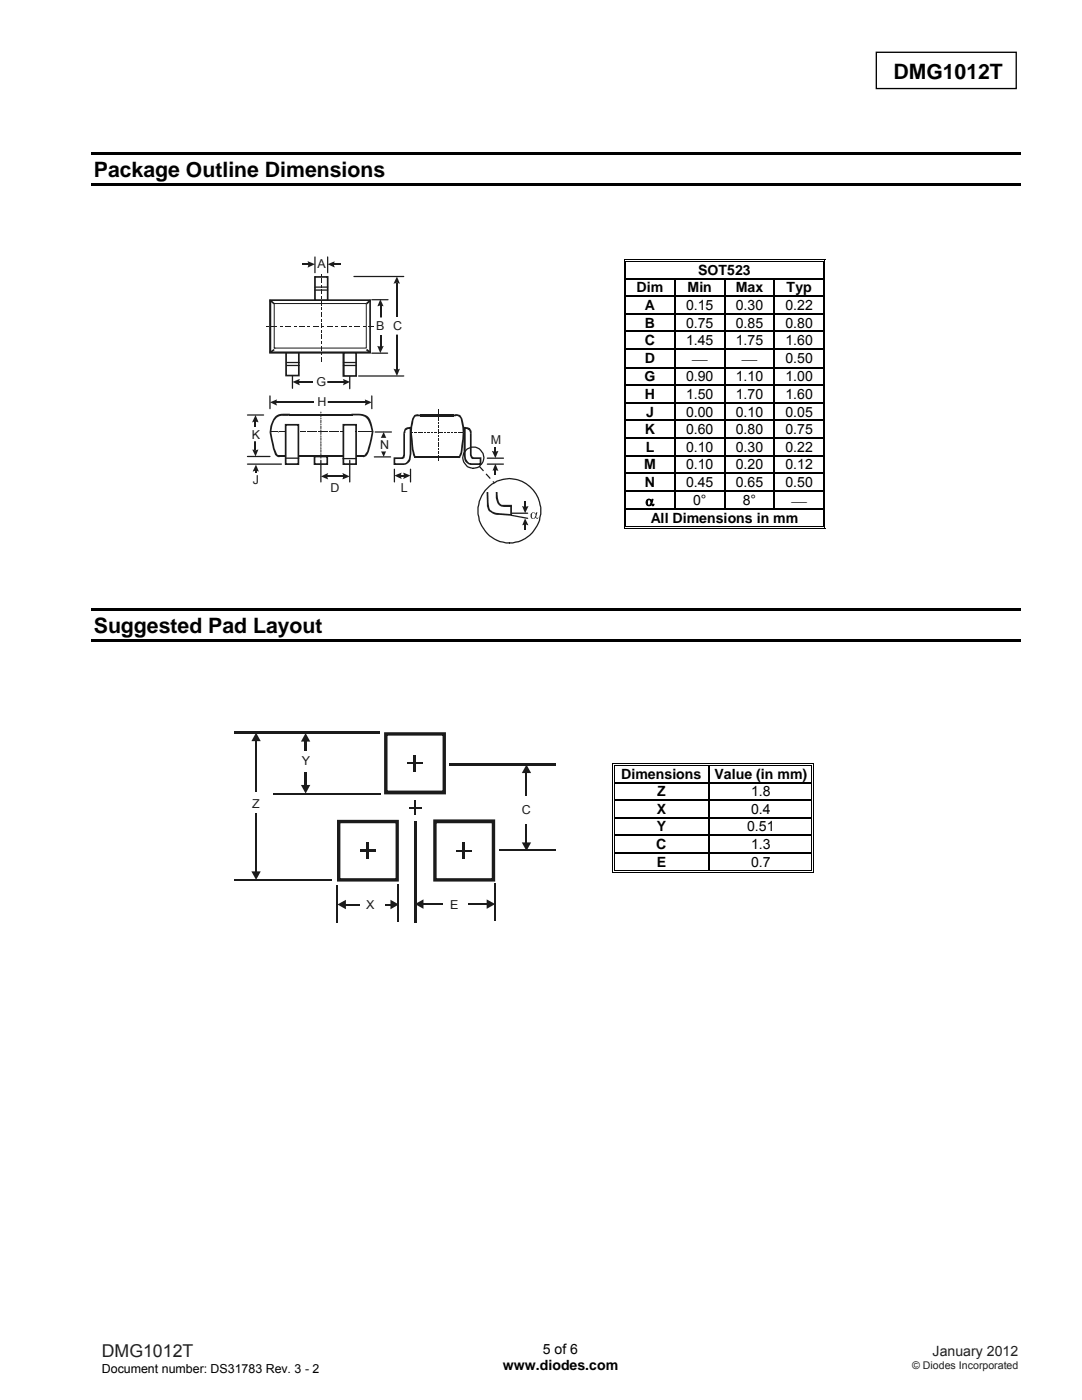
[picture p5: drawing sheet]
<svg xmlns="http://www.w3.org/2000/svg" width="216mm" height="279mm" viewBox="0 0 216 279" stroke-linecap="round" stroke-linejoin="round" font-family="sans-serif">
<path d="M174.9 10.4h27.9v7.3h-27.9z" fill="none" stroke="#000" stroke-width=".26"/>
<g fill="#000">
<path d="M18.2 30.4h185.5v.6h-185.5zM18.2 36.6h185.5v.5h-185.5zM124.5 51.7h.2v.5h-.2zM124.5 51.7h.5v.2h-.5zM124.5 55.5h.2v.3h-.2zM124.5 59h.2v.3h-.2zM124.8 52h.2v.2h-.2zM124.8 55.5h.2v.3h-.2zM124.8 59h.2v.3h-.2zM134.5 55.5h.3v.3h-.3zM134.5 59h.3v.3h-.3zM144.5 55.5h.2v.3h-.2z"/>
<path d="M144.5 59h.2v.3h-.2zM154.4 55.5h.2v.3h-.2zM154.4 59h.2v.3h-.2zM164.2 51.7h.5v.2h-.5zM164.2 52h.1v.2h-.1zM164.2 55.5h.1v.3h-.1zM164.2 59h.1v.3h-.1zM164.5 51.7h.2v.5h-.2zM164.5 55.5h.2v.3h-.2zM164.5 59h.2v.3h-.2zM124.5 62.5h.2v.3h-.2zM124.5 66h.2v.3h-.2z"/>
<path d="M124.5 69.5h.2v.3h-.2zM124.5 73.2h.2v.3h-.2zM124.5 76.8h.2v.2h-.2zM124.8 62.5h.2v.3h-.2zM124.8 66h.2v.3h-.2zM124.8 69.5h.2v.3h-.2zM124.8 73.2h.2v.3h-.2zM124.8 76.8h.2v.2h-.2zM134.5 62.5h.3v.3h-.3zM134.5 66h.3v.3h-.3zM134.5 69.5h.3v.3h-.3zM134.5 73.2h.3v.3h-.3z"/>
<path d="M134.5 76.8h.3v.2h-.3zM144.5 62.5h.2v.3h-.2zM144.5 66h.2v.3h-.2zM144.5 69.5h.2v.3h-.2zM144.5 73.2h.2v.3h-.2zM144.5 76.8h.2v.2h-.2zM154.4 62.5h.2v.3h-.2zM154.4 66h.2v.3h-.2zM154.4 69.5h.2v.3h-.2zM154.4 73.2h.2v.3h-.2zM154.4 76.8h.2v.2h-.2zM164.2 62.5h.1v.3h-.1z"/>
<path d="M164.2 66h.1v.3h-.1zM164.2 69.5h.1v.3h-.1zM164.2 73.2h.1v.3h-.1zM164.2 76.8h.1v.2h-.1zM164.5 62.5h.2v.3h-.2zM164.5 66h.2v.3h-.2zM164.5 69.5h.2v.3h-.2zM164.5 73.2h.2v.3h-.2zM164.5 76.8h.2v.2h-.2zM124.5 80.3h.2v.2h-.2zM124.5 83.8h.2v.2h-.2zM124.5 87.3h.2v.2h-.2z"/>
<path d="M124.5 90.8h.2v.3h-.2zM124.5 94.3h.2v.3h-.2zM124.5 97.8h.2v.3h-.2zM124.8 80.3h.2v.2h-.2zM124.8 83.8h.2v.2h-.2zM124.8 87.3h.2v.2h-.2zM124.8 90.8h.2v.3h-.2zM124.8 94.3h.2v.3h-.2zM124.8 97.8h.2v.3h-.2zM134.5 80.3h.3v.2h-.3zM134.5 83.8h.3v.2h-.3zM134.5 87.3h.3v.2h-.3z"/>
<path d="M134.5 90.8h.3v.3h-.3zM134.5 94.3h.3v.3h-.3zM134.5 97.8h.3v.3h-.3zM144.5 80.3h.2v.2h-.2zM144.5 83.8h.2v.2h-.2zM144.5 87.3h.2v.2h-.2zM144.5 90.8h.2v.3h-.2zM144.5 94.3h.2v.3h-.2zM144.5 97.8h.2v.3h-.2zM154.4 80.3h.2v.2h-.2zM154.4 83.8h.2v.2h-.2zM154.4 87.3h.2v.2h-.2z"/>
<path d="M154.4 90.8h.2v.3h-.2zM154.4 94.3h.2v.3h-.2zM154.4 97.8h.2v.3h-.2zM164.2 80.3h.1v.2h-.1zM164.2 83.8h.1v.2h-.1zM164.2 87.3h.1v.2h-.1zM164.2 90.8h.1v.3h-.1zM164.2 94.3h.1v.3h-.1zM164.2 97.8h.1v.3h-.1zM164.5 80.3h.2v.2h-.2zM164.5 83.8h.2v.2h-.2zM164.5 87.3h.2v.2h-.2z"/>
<path d="M164.5 90.8h.2v.3h-.2zM164.5 94.3h.2v.3h-.2zM164.5 97.8h.2v.3h-.2zM124.5 101.5h.2v.3h-.2zM124.5 105.4h.5v.2h-.5zM124.8 101.5h.2v.3h-.2zM124.8 105.1h.2v.1h-.2zM164.2 101.5h.1v.3h-.1zM164.2 105.4h.5v.2h-.5zM164.2 105.1h.1v.1h-.1zM164.5 101.5h.2v.3h-.2zM164.5 105.1h.2v.5h-.2z"/>
<path d="M18.2 121.5h185.5v.5h-185.5zM18.2 127.6h185.5v.5h-185.5zM122.2 152.3h.2v.5h-.2zM122.2 152.3h.5v.1h-.5zM122.2 156h.2v.3h-.2zM122.2 159.5h.2v.3h-.2zM122.6 152.6h.1v.2h-.1zM122.6 156h.1v.3h-.1zM122.6 159.5h.1v.3h-.1zM141.4 152.8h.2zM141.4 152.3h.5v.1h-.5zM141.4 152.6h.5v.2h-.5z"/>
<path d="M141.4 156h.2v.3h-.2zM141.4 159.5h.2v.3h-.2zM161.9 152.3h.5v.1h-.5zM161.9 152.6h.2v.2h-.2zM161.9 156h.2v.3h-.2zM161.9 159.5h.2v.3h-.2zM162.2 152.3h.2v.5h-.2zM162.2 156h.2v.3h-.2zM162.2 159.5h.2v.3h-.2zM122.2 163h.2v.3h-.2zM122.2 166.6h.2v.2h-.2zM122.2 170.1h.2v.2h-.2z"/>
<path d="M122.2 173.9h.5v.2h-.5zM122.6 163h.1v.3h-.1zM122.6 166.6h.1v.2h-.1zM122.6 170.1h.1v.2h-.1zM122.6 173.6h.1v.2h-.1zM141.4 163h.2v.3h-.2zM141.4 166.6h.2v.2h-.2zM141.4 170.1h.2v.2h-.2zM141.4 173.6h.5v.2h-.5zM161.9 163h.2v.3h-.2zM161.9 166.6h.2v.2h-.2zM161.9 170.1h.2v.2h-.2z"/>
<path d="M161.9 173.9h.5v.2h-.5zM161.9 173.6h.2v.2h-.2zM162.2 163h.2v.3h-.2zM162.2 166.6h.2v.2h-.2zM162.2 170.1h.2v.2h-.2zM162.2 173.6h.2v.5h-.2z"/>
</g>
<g fill="none" stroke="#000" stroke-width=".2">
<path d="M124.6 52.2v3.3M124.6 55.8v3.2M124.6 59.3v3.2M124.9 52.2v3.3M124.9 55.8v3.2M124.9 59.3v3.2M125 51.8h39.2M125 52.1h39.2M164.3 52.2v3.3M164.3 55.8v3.2M164.3 59.3v3.2M164.6 52.2v3.3"/>
<path d="M164.6 55.8v3.2M164.6 59.3v3.2M124.6 62.8v3.2M124.6 66.3v3.2M124.6 69.8v3.4M124.6 73.5v3.3M124.6 77v3.3M124.9 62.8v3.2M124.9 66.3v3.2M124.9 69.8v3.4M124.9 73.5v3.3M124.9 77v3.3"/>
<path d="M164.3 62.8v3.2M164.3 66.3v3.2M164.3 69.8v3.4M164.3 73.5v3.3M164.3 77v3.3M164.6 62.8v3.2M164.6 66.3v3.2M164.6 69.8v3.4M164.6 73.5v3.3M164.6 77v3.3M124.6 80.5v3.3M124.6 84v3.3"/>
<path d="M124.6 87.5v3.3M124.6 91.1v3.2M124.6 94.6v3.2M124.6 98.1v3.4M124.9 80.5v3.3M124.9 84v3.3M124.9 87.5v3.3M124.9 91.1v3.2M124.9 94.6v3.2M124.9 98.1v3.4M164.3 80.5v3.3M164.3 84v3.3"/>
<path d="M164.3 87.5v3.3M164.3 91.1v3.2M164.3 94.6v3.2M164.3 98.1v3.4M164.6 80.5v3.3M164.6 84v3.3M164.6 87.5v3.3M164.6 91.1v3.2M164.6 94.6v3.2M164.6 98.1v3.4M124.6 101.8v3.8M124.9 101.8v3.3"/>
<path d="M125 105.5h39.2M125 105.1h39.2M164.3 101.8v3.3M164.6 101.8v3.3M122.3 152.8v3.2M122.3 156.3v3.2M122.3 159.8v3.2M122.6 152.8v3.2M122.6 156.3v3.2M122.6 159.8v3.2M122.7 152.3h18.7M122.7 152.7h18.7"/>
<path d="M141.9 152.3h20M141.9 152.7h20M162 152.8v3.2M162 156.3v3.2M162 159.8v3.2M162.3 152.8v3.2M162.3 156.3v3.2M162.3 159.8v3.2M122.3 163.3v3.3M122.3 166.8v3.3M122.3 170.3v3.8M122.6 163.3v3.3"/>
<path d="M122.6 166.8v3.3M122.6 170.3v3.3M122.7 174h39.2M122.7 173.7h18.7M141.9 173.7h20M162 163.3v3.3M162 166.8v3.3M162 170.3v3.3M162.3 163.3v3.3M162.3 166.8v3.3M162.3 170.3v3.3"/>
</g>
<g fill="none" stroke="#000" stroke-width=".25">
<path d="M125 55.6h9.5M125 59.1h9.5M134.7 55.8v3.2M134.7 59.3v3.2M134.8 55.6h9.7M134.8 59.1h9.7M144.6 55.8v3.2M144.6 59.3v3.2M144.7 55.6h9.7M144.7 59.1h9.7M154.5 55.8v3.2M154.5 59.3v3.2"/>
<path d="M154.6 55.6h9.6M154.6 59.1h9.6M125 62.6h9.5M125 66.1h9.5M125 69.6h9.5M125 73.4h9.5M125 76.9h9.5M134.7 62.8v3.2M134.7 66.3v3.2M134.7 69.8v3.4M134.7 73.5v3.3M134.7 77v3.3"/>
<path d="M134.8 62.6h9.7M134.8 66.1h9.7M134.8 69.6h9.7M134.8 73.4h9.7M134.8 76.9h9.7M144.6 62.8v3.2M144.6 66.3v3.2M144.6 69.8v3.4M144.6 73.5v3.3M144.6 77v3.3M144.7 62.6h9.7M144.7 66.1h9.7"/>
<path d="M144.7 69.6h9.7M144.7 73.4h9.7M144.7 76.9h9.7M154.5 62.8v3.2M154.5 66.3v3.2M154.5 69.8v3.4M154.5 73.5v3.3M154.5 77v3.3M154.6 62.6h9.6M154.6 66.1h9.6M154.6 69.6h9.6M154.6 73.4h9.6"/>
<path d="M154.6 76.9h9.6M125 80.4h9.5M125 83.9h9.5M125 87.4h9.5M125 90.9h9.5M125 94.4h9.5M125 97.9h9.5M134.7 80.5v3.3M134.7 84v3.3M134.7 87.5v3.3M134.7 91.1v3.2M134.7 94.6v3.2"/>
<path d="M134.7 98.1v3.4M134.8 80.4h9.7M134.8 83.9h9.7M134.8 87.4h9.7M134.8 90.9h9.7M134.8 94.4h9.7M134.8 97.9h9.7M144.6 80.5v3.3M144.6 84v3.3M144.6 87.5v3.3M144.6 91.1v3.2M144.6 94.6v3.2"/>
<path d="M144.6 98.1v3.4M144.7 80.4h9.7M144.7 83.9h9.7M144.7 87.4h9.7M144.7 90.9h9.7M144.7 94.4h9.7M144.7 97.9h9.7M154.5 80.5v3.3M154.5 84v3.3M154.5 87.5v3.3M154.5 91.1v3.2M154.5 94.6v3.2"/>
<path d="M154.5 98.1v3.4M154.6 80.4h9.6M154.6 83.9h9.6M154.6 87.4h9.6M154.6 90.9h9.6M154.6 94.4h9.6M154.6 97.9h9.6M125 101.7h39.2M122.7 156.2h18.7M122.7 159.7h18.7M141.5 152.8v3.2M141.5 156.3v3.2"/>
<path d="M141.5 159.8v3.2M141.6 156.2h20.3M141.6 159.7h20.3M122.7 163.2h18.7M122.7 166.7h18.7M122.7 170.2h18.7M141.5 163.3v3.3M141.5 166.8v3.3M141.5 170.3v3.3M141.6 163.2h20.3M141.6 166.7h20.3M141.6 170.2h20.3"/>
</g>
<path d="M62.8 91.1h2.5v1.5h-2.5z" fill="#fff"/>
<path d="M62.8 92.5h2.5v.3h-2.5zM65.3 92.6h.2v.2h-.2zM65.1 91.1h.4v1.5h-.4zM65.3 90.9h.2v.2h-.2zM62.8 90.9h2.5v.4h-2.5zM62.6 90.9h.2v.2h-.2zM62.6 91.1h.3v1.5h-.3zM62.6 92.6h.2v.2h-.2z" fill="#1f1a17"/>
<path d="M55.6 91.1h17" fill="none" stroke="#1f1a17" stroke-width=".34"/>
<path d="M53.9 79v2.6M74.2 79v2.6" fill="none" stroke="#1f1a17" stroke-width=".25"/>
<path d="M53.9 80.3l1.4-.6-.2 .3v.6l.2 .4z" fill-rule="evenodd" fill="#1f1a17"/>
<path d="M55.1 80.3h17.9" fill="none" stroke="#1f1a17" stroke-width=".25"/>
<path d="M72.7 79.7l1.5 .6-1.5 .7 .2-.4v-.6z" fill-rule="evenodd" fill="#1f1a17"/>
<path d="M97.2 92.6h3.3" fill="none" stroke="#1f1a17" stroke-width=".25"/>
<g fill="#1f1a17">
<path d="M98.7 89.3h.2v.9h-.2z"/>
<path d="M50.9 93.9h.3v.5h-.3z"/>
</g>
<g fill="#1f1a17">
<path d="M98.2 90h1.2l-.6 1.4z" fill-rule="evenodd"/>
<path d="M51.1 92.7l.6 1.4-.4-.1h-.6l-.3 .1z" fill-rule="evenodd"/>
</g>
<path d="M62.8 51.3v3.1M65.4 51.3v3.1M97.2 91.4h3.3" fill="none" stroke="#1f1a17" stroke-width=".25"/>
<g fill="#1f1a17">
<path d="M61.4 52.1l1.4 .6-1.4 .7z" fill-rule="evenodd"/>
<path d="M65.4 52.7l1.4-.6-.1 .4v.6l.1 .3z" fill-rule="evenodd"/>
</g>
<g fill="#1f1a17">
<path d="M60.3 52.6h1.3v.3h-1.3z"/>
<path d="M66.7 52.6h1.2v.3h-1.2z"/>
</g>
<path d="M70.6 55.2h10M74.2 59.8h3.2M71.6 75h9M74.2 70.5h3.1M49.4 91.1h4.5M49.4 92.6h6.8M49.4 82.8h3.2" fill="none" stroke="#1f1a17" stroke-width=".25"/>
<path d="M75.9 59.7l.7 1.5-.4-.2h-.6l-.3 .2z" fill-rule="evenodd" fill="#1f1a17"/>
<path d="M75.9 61v8.2" fill="none" stroke="#1f1a17" stroke-width=".25"/>
<g fill="#1f1a17">
<path d="M75.3 69h1.3l-.7 1.5z" fill-rule="evenodd"/>
<path d="M51 82.8l.6 1.5h-1.3z" fill-rule="evenodd"/>
</g>
<path d="M50.9 84.1v5.7" fill="none" stroke="#1f1a17" stroke-width=".25"/>
<g fill="#1f1a17">
<path d="M50.3 89.7l.4 .1 .9-.1-.6 1.4z" fill-rule="evenodd"/>
<path d="M79.2 55.2l.6 1.4a1.16 1.16 0 0 0-1.3 0z" fill-rule="evenodd"/>
</g>
<path d="M79.2 56.5v17.3" fill="none" stroke="#1f1a17" stroke-width=".25"/>
<g fill="#1f1a17">
<path d="M78.5 73.6a1.23 1.23 0 0 0 1.3 0l-.6 1.4z" fill-rule="evenodd"/>
<path d="M78.7 94.9l1.4-.6-.1 .4 .1 .9z" fill-rule="evenodd"/>
<path d="M80.5 94.3l1.4 .6-1.4 .7z" fill-rule="evenodd"/>
<path d="M64 95.1l1.5-.7-.2 .4 .2 .9z" fill-rule="evenodd"/>
</g>
<path d="M80 94.8h.6v.3h-.6z" fill="#1f1a17"/>
<path d="M65.3 95h3.2" fill="none" stroke="#1f1a17" stroke-width=".25"/>
<path d="M68.3 94.4l1.5 .7-1.5 .6z" fill-rule="evenodd" fill="#1f1a17"/>
<path d="M78.7 93.6v2.6M81.9 93.6v2.6" fill="none" stroke="#1f1a17" stroke-width=".25"/>
<path d="M74.2 63.5h3.1v3.3h-3.1z" fill="#fff"/>
<path d="M74.2 63.5h3.1v3.3h-3.1z" fill="none" stroke="#fff" stroke-width=".2"/>
<path d="M49.4 85.4h3.2v2.6h-3.2z" fill="#fff"/>
<path d="M49.4 85.4h3.2v2.6h-3.2z" fill="none" stroke="#fff" stroke-width=".2"/>
<path d="M77.6 63.4h3.2v3.3h-3.2z" fill="#fff"/>
<path d="M77.6 63.4h3.2v3.3h-3.2z" fill="none" stroke="#fff" stroke-width=".2"/>
<path d="M62.8 79h2.5v2.6h-2.5z" fill="#fff"/>
<path d="M62.8 79h2.5v2.6h-2.5z" fill="none" stroke="#fff" stroke-width=".2"/>
<path d="M57 84.8h2.5v7.8h-2.5z" fill="#fff"/>
<path d="M57 92.5h2.5v.3h-2.5zM59.5 92.6h.2v.2h-.2zM59.4 84.8h.3v7.8h-.3zM59.5 84.6h.2v.2h-.2zM57 84.6h2.5v.3h-2.5zM56.8 84.6h.2v.2h-.2zM56.8 84.8h.4v7.8h-.4zM56.8 92.6h.2v.2h-.2z" fill="#1f1a17"/>
<path d="M68.5 84.8h2.6v7.8h-2.6z" fill="#fff"/>
<path d="M68.5 92.5h2.6v.3h-2.6zM71.1 92.6h.1v.2h-.1zM70.9 84.8h.3v7.8h-.3zM71.1 84.6h.1v.2h-.1zM68.5 84.6h2.6v.3h-2.6zM68.3 84.6h.2v.2h-.2zM68.3 84.8h.4v7.8h-.4zM68.3 92.6h.2v.2h-.2z" fill="#1f1a17"/>
<path d="M81 85.6l.9-.2-.1 5.7a1.46 1.46 0 0 1-1.2 1.5h-1.9v-1.2h1.6l.3-.2v-4.6z" fill-rule="evenodd" fill="#fff"/>
<path d="M80.7 85.6l.5-.3 .6-.1v.4h-.4a.78 .78 0 0 0-.6 1l-.3-.1zM81.8 85.4v.2zM81.8 85.2l.1 .4zM81.8 85.2h.3v.2zM81.7 85.4h.4v5.2h-.4zM81.7 90.6h.4l-.2 1.2-.3-.2zM80.6 92.5l.4-.1 .6-.8 .3 .2a1.82 1.82 0 0 1-1.2 1zM80.6 92.6l.1 .2zM78.7 92.5h1.9v.3h-1.9zM78.5 92.6h.2v.2h-.2zM78.5 91.4h.4v1.2h-.4zM78.5 91.3h.2v.1h-.2zM78.7 91.3h1.4v.3h-1.4zM80.5 90.3h.3a.95 .95 0 0 1-.5 1.3h-.2v-.3a.71 .71 0 0 0 .4-1zM80.5 90.1h.3v.2h-.3zM80.5 89.8h.3v.3h-.3zM80.5 86.6h.3v3.2h-.3zM80.5 86.5l.1 .1z" fill="#1f1a17"/>
<path d="M57.1 91.4h2.5M64 91.9v4.3M68.4 91.5h2.6M69.8 91.9v4.3" fill="none" stroke="#1f1a17" stroke-width=".25"/>
<path d="M92.8 85.4a1.14 1.14 0 0 1 1.1 1.2l.1 3.6a.93 .93 0 0 0 .5 1.2h1.4v1.2h-2a1.61 1.61 0 0 1-1.1-2z" fill-rule="evenodd" fill="#fff"/>
<g fill="#1f1a17">
<path d="M98.7 93.8h.2v.9h-.2z"/>
<path d="M92.8 85.2l.5 .1a1.11 1.11 0 0 1 .8 1.2l-.3 .1v-.3a.78 .78 0 0 0-1-.7zM92.8 85.4v.2zM92.8 85.2l-.1 .4zM92.5 85.2h.3v.2h-.3zM92.5 85.4h.4v5.2h-.4zM92.5 90.6h.4l.1 1-.3 .2zM92.7 91.8l.3-.2 .6 .8 .4 .1-.1 .3a1.82 1.82 0 0 1-1.2-1zM93.9 92.6v.2zM93.9 92.5h2v.3h-2zM95.9 92.6h.2v.2h-.2zM95.7 91.4h.4v1.2h-.4zM95.9 91.3h.2v.1h-.2zM94.5 91.3h1.4v.3h-1.4zM93.8 90.3h.3a.71 .71 0 0 0 .4 1v.3l-.5-.2-.2-.6zM93.8 90.1h.3v.2h-.3zM93.8 89.8h.3v.3h-.3zM93.8 86.6h.3v3.2h-.3zM93.9 86.6l.2-.1z"/>
<path d="M62.8 59.8h2.6v.4h-2.6zM65.4 60h.2v.2h-.2zM65.2 55.3h.4v4.7h-.4zM65.4 55.1h.2v.2h-.2zM62.8 55.1h2.6v.3h-2.6zM62.7 55.1h.1v.2h-.1zM62.7 55.3h.3v4.7h-.3zM62.7 60h.1v.2h-.1z"/>
<path d="M57.1 74.8h2.5v.3h-2.5zM59.6 75h.2v.1h-.2zM59.5 70.3h.3v4.7h-.3zM59.6 70.1h.2v.2h-.2zM57.1 70.1h2.5v.4h-2.5zM56.9 70.1h.2v.2h-.2zM56.9 70.3h.4v4.7h-.4zM56.9 75h.2v.1h-.2z"/>
<path d="M68.5 74.9h2.6v.3h-2.6zM71.1 75h.1v.2h-.1zM70.9 70.3h.3v4.7h-.3zM71.1 70.1h.1v.2h-.1zM68.5 70.1h2.6v.4h-2.6zM68.3 70.1h.2v.2h-.2zM68.3 70.3h.5v4.7h-.5zM68.3 75h.2v.2h-.2z"/>
</g>
<path d="M98.8 92.5l.6 1.5a1.05 1.05 0 0 0-1.1 0z" fill-rule="evenodd" fill="#1f1a17"/>
<path d="M57.8 82.7h12.7" fill="none" stroke="#1f1a17" stroke-width=".34"/>
<g fill="#1f1a17">
<path d="M54.7 90.3l.4-.2 .3 .7 .3 .1v.4a1.17 1.17 0 0 1-1-1zM53.8 86.3l.3-.1 .7 3.3 .3 .6-.4 .2z"/>
<path d="M72.4 90.9l.3-.1 .6-.7 .3 .1a1.33 1.33 0 0 1-1.1 1.1zM74.2 86.1h.3l-.9 4.1-.3-.1z"/>
<path d="M57.1 82.6h.7v.3l-.7 .1zM54.9 83.1a2.57 2.57 0 0 1 2.2-.5v.4a2.24 2.24 0 0 0-2.8 2.2l-.2 1.1h-.3a5.4 5.4 0 0 1 1.1-3.2z"/>
<path d="M70.2 82.6v.3zM70.2 82.6h.9v.3h-.9zM71.1 82.6a2.56 2.56 0 0 1 3.2 2.4l.2 1.2h-.3a4.7 4.7 0 0 0-1.4-3l-.5-.2-1.2-.1z"/>
</g>
<path d="M83.9 82.9h6.7" fill="none" stroke="#1f1a17" stroke-width=".42"/>
<g fill="#1f1a17">
<path d="M82.3 90.3h.4l.3 .8-.1 .3a1.05 1.05 0 0 1-.6-1.1zM81.8 86.4l.4-.1 .5 4h-.4z"/>
<path d="M91.9 90.3h.3l-.4 1.1h-.2zM92.3 86.2l.4 .1-.5 4h-.3z"/>
<path d="M83.6 82.7h.4v.4h-.5zM82.7 82.8l.6-.1h.3l-.1 .4h-.4a1.25 1.25 0 0 0-.7 1.3l-.2 1.9h-.4a6.2 6.2 0 0 1 .9-3.5z"/>
<path d="M90.4 82.7h.5v.4h-.5zM90.9 82.7h.3a.99 .99 0 0 1 1 .8l.5 2.7-.4 .1-.2-1.5a1.74 1.74 0 0 0-1-1.8l-.2 .1z"/>
</g>
<path d="M82.7 91.3h9" fill="none" stroke="#1f1a17" stroke-width=".34"/>
<path d="M102.1 102.4h3.2M102.1 102.8l3.2 .6" fill="none" stroke="#1f1a17" stroke-width=".25"/>
<path d="M106.2 102.3h.5l.2 .4 .1-.4h.2l-.2 .8 .2 .3 .2-.2-.1 .3h-.2l-.1-.3-.4 .3h-.5l-.1-.1-.1-.8zM106.2 102.4l-.1 .9 .5 .1 .3-.6-.1-.2-.2-.3z" fill-rule="evenodd" fill="#1f1a17"/>
<path d="M97.2 97.3l1.6 .1a3.2 3.2 0 0 1 .3 2 1.6 1.6 0 0 0 1.4 1.6h1.5v1.8a10.2 10.2 0 0 1-3.9-.6 1.71 1.71 0 0 1-.8-1.8z" fill-rule="evenodd" fill="#fff"/>
<path d="M98.2 97.1h.4a.99 .99 0 0 1 .7 1.2h-.4l-.1-.5-.3-.3h-.3zM97.2 97.1h1v.4h-1zM97.1 97.1h.1v.2h-.1zM97.1 97.3h.3l.1 3.1h-.3zM97.3 100.4h.2zM97.2 100.4h.3l.2 1-.4 .1zM97.3 101.5l.4-.1a2.08 2.08 0 0 0 2.1 1v.4a2.44 2.44 0 0 1-2.5-1.3zM99.8 102.6v.2zM99.8 102.4l2.2 .2v.3l-2.2-.1zM102 102.8h.2v.1h-.2zM101.8 101h.4v1.8h-.4zM102 100.8h.2v.2h-.2zM100.5 100.8h1.5v.4h-1.5zM99.2 100.2l.3-.1a.91 .91 0 0 0 1 .7v.4a1.38 1.38 0 0 1-1.3-1zM98.9 98.6h.4l.2 1.5-.3 .1-.3-.8zM99.1 98.6h.2zM98.9 98.3h.4v.3h-.4zM99.1 98.3h.2z" fill="#1f1a17"/>
<path d="M96.7 96.6h2.7v1.5h-2.7z" fill="#fff"/>
<g fill="#1f1a17">
<path d="M104.2 101h1.3l-.7 1.4z" fill-rule="evenodd"/>
<path d="M104.8 103.4l.7 1.5-.4-.2h-.6l-.3 .2z" fill-rule="evenodd"/>
</g>
<g fill="#1f1a17">
<path d="M104.7 100.1h.2v1.1h-.2z"/>
<path d="M104.7 104.6h.2v1.2h-.2z"/>
</g>
<g fill="#131516">
<path d="M95.5 93.1l.2-.1 .9 .9-.2 .2z"/>
<path d="M96.9 94.7l.2-.2 .8 .9-.2 .2z"/>
<path d="M98.3 96.2l.1-.2 .4 .3-.2 .1z"/>
</g>
<g fill="none" stroke="#1f1a17" stroke-width=".25">
<path d="M96.8 97.9a6.3 6.3 0 0 1 6.7-2.1 6.3 6.3 0 0 1 4.4 5.5 6.3 6.3 0 0 1-9.2 6.3 6.4 6.4 0 0 1-1.9-9.7z"/>
<circle cx="94.4" cy="91.4" r="2.12"/>
</g>
<g fill="#1f1a17">
<path d="M82.1 86.2h.2v.2h-.2z"/>
<path d="M82.6 86.2h.6v.2h-.6z"/>
<path d="M83.4 86.2h.3v.2h-.3z"/>
<path d="M83.9 86.2h.6v.2h-.6z"/>
<path d="M84.7 86.2h.3v.2h-.3z"/>
<path d="M85.3 86.2h.5v.2h-.5z"/>
<path d="M86.1 86.2h.2v.2h-.2z"/>
<path d="M86.6 86.2h.6v.2h-.6z"/>
<path d="M87.4 86.2h.3v.2h-.3z"/>
<path d="M87.9 86.2h.5v.2h-.5z"/>
<path d="M88.7 86.2h.2v.2h-.2z"/>
<path d="M89.3 86.2h.5v.2h-.5z"/>
<path d="M90 86.2h.3v.2h-.3z"/>
<path d="M90.6 86.2h.5v.2h-.5z"/>
<path d="M91.4 86.2h.3v.2h-.3z"/>
<path d="M91.9 86.2h.5v.2h-.5z"/>
<path d="M59.8 86.1h.2v.2h-.2z"/>
<path d="M60.2 86.1h.4v.2h-.4z"/>
<path d="M60.8 86.1h.3v.2h-.3z"/>
<path d="M61.3 86.1h.4v.2h-.4z"/>
<path d="M61.9 86.1h.3v.2h-.3z"/>
<path d="M62.4 86.1h.4v.2h-.4z"/>
<path d="M63 86.1h.3v.2h-.3z"/>
<path d="M63.4 86.1h.5v.2h-.5z"/>
<path d="M64.1 86.1h.3v.2h-.3z"/>
<path d="M64.5 86.1h.5v.2h-.5z"/>
<path d="M65.2 86.1h.3v.2h-.3z"/>
<path d="M65.6 86.1h.5v.2h-.5z"/>
<path d="M66.3 86.1h.3v.2h-.3z"/>
<path d="M66.7 86.1h.5v.2h-.5z"/>
<path d="M67.4 86.1h.3v.2h-.3z"/>
<path d="M67.8 86.1h.5v.2h-.5z"/>
<path d="M71 86.1l.1 .2z"/>
<path d="M71.1 86.1h.2v.2h-.2z"/>
<path d="M71.4 86.1l.1 .2z"/>
<path d="M71.6 86.1h.1v.2h-.1z"/>
<path d="M71.8 86.1l.1 .2z"/>
<path d="M72 86.1h.2v.2h-.2z"/>
<path d="M72.2 86.1l.1 .2z"/>
<path d="M72.4 86.1h.2v.2h-.2z"/>
<path d="M72.7 86.1v.2z"/>
<path d="M72.8 86.1h.2v.2h-.2z"/>
<path d="M73.1 86.1l.1 .2z"/>
<path d="M73.3 86.1h.2v.2h-.2z"/>
<path d="M73.6 86.1l.1 .2z"/>
<path d="M73.8 86.1h.1v.2h-.1z"/>
<path d="M74 86.1l.1 .2z"/>
<path d="M74.2 86.1h.2v.2h-.2z"/>
</g>
<path d="M58.4 76.2l1.4-.6v1.3z" fill-rule="evenodd" fill="#1f1a17"/>
<path d="M59.6 76.3h9" fill="none" stroke="#1f1a17" stroke-width=".25"/>
<path d="M68.4 75.6l1.5 .6-1.5 .7 .2-.4z" fill-rule="evenodd" fill="#1f1a17"/>
<path d="M58.4 75v2.5M69.8 75.1v2.5" fill="none" stroke="#1f1a17" stroke-width=".25"/>
<path d="M62.6 75h2.6v2.6h-2.6z" fill="#fff"/>
<path d="M62.6 75h2.6v2.6h-2.6z" fill="none" stroke="#fff" stroke-width=".2"/>
<g fill="none" stroke="#24211d" stroke-width=".2">
<path d="M64 82.2v.2M64 82.7v.5M64 83.4v.2M64 83.8v.5M64 84.6v.2M64 85v.5M64 85.8v.2M64 86.2v.5M64 87v.2M64 87.4v.5M64 88.1v.3M64 88.6v.5"/>
<path d="M64 89.3v.3M64 89.7v.6M64 90.5v.3M64 91v.4"/>
</g>
<g fill="#1f1a17">
<path d="M87.4 81.6h.2v.3h-.2z"/>
<path d="M87.4 82.1h.2v.6h-.2z"/>
<path d="M87.4 83h.2v.2h-.2z"/>
<path d="M87.4 83.5h.2v.5h-.2z"/>
<path d="M87.4 84.3h.2v.2h-.2z"/>
<path d="M87.4 84.8h.2v.6h-.2z"/>
<path d="M87.4 85.6h.2v.3h-.2z"/>
<path d="M87.4 86.1h.2v.5h-.2z"/>
<path d="M87.4 86.9h.2v.2h-.2z"/>
<path d="M87.4 87.4h.2v.6h-.2z"/>
<path d="M87.4 88.2h.2v.3h-.2z"/>
<path d="M87.4 88.7h.2v.5h-.2z"/>
<path d="M87.4 89.5h.2v.2h-.2z"/>
<path d="M87.4 90.1h.2v.5h-.2z"/>
<path d="M87.4 90.8h.2v.3h-.2z"/>
<path d="M87.4 91.4h.2v.5h-.2z"/>
<path d="M53.9 86.1l.1 .2z"/>
<path d="M54 86.1h.2v.2h-.2z"/>
<path d="M54.3 86.1l.1 .2z"/>
<path d="M54.5 86.1h.1v.2h-.1z"/>
<path d="M54.7 86.1l.1 .2z"/>
<path d="M54.9 86.1h.2v.2h-.2z"/>
<path d="M55.1 86.1l.1 .2z"/>
<path d="M55.3 86.1h.2v.2h-.2z"/>
<path d="M55.6 86.1v.2z"/>
<path d="M55.6 86.1h.2v.2h-.2z"/>
<path d="M55.9 86.1l.1 .2z"/>
<path d="M56.1 86.1h.1v.2h-.1z"/>
<path d="M56.3 86.1l.1 .2z"/>
<path d="M56.5 86.1h.2v.2h-.2z"/>
<path d="M56.7 86.1l.1 .2z"/>
<path d="M56.9 86.1h.2v.2h-.2z"/>
</g>
<path d="M54 59.9h19.9v10.5h-19.9z" fill="#fff"/>
<path d="M53.7 59.9h.4v10.5h-.4zM53.7 59.7h.3v.2h-.3zM54 59.7h19.9v.4h-19.9zM73.9 59.7h.1v.2h-.1zM73.7 59.9h.3v10.5h-.3zM73.9 70.4h.1v.2h-.1zM54 70.1h19.9v.5h-19.9zM53.7 70.4h.3v.2h-.3z" fill="#1f1a17"/>
<path d="M54.7 60.6h18.4v8.9h-18.4z" fill="#fff"/>
<path d="M54.7 60.6h18.4v8.9h-18.4zM54.7 69.5h.1" fill="none" stroke="#1f1a17" stroke-width=".2"/>
<g fill="#1f1a17">
<path d="M73 60.5l.8-.7 .2 .3-.7 .6z"/>
<path d="M73.3 69.6l.7 .6-.2 .3-.8-.6z"/>
<path d="M53.8 70.2l.8-.6 .2 .3-.8 .6z"/>
<path d="M54 59.8l.8 .7-.2 .2-.8-.6z"/>
<path d="M53 65.2h.6v.1h-.6z"/>
<path d="M54.2 65.2h1.1v.1h-1.1z"/>
<path d="M55.8 65.2h.6v.1h-.6z"/>
<path d="M56.9 65.2h1.1v.1h-1.1z"/>
<path d="M58.6 65.2h.5v.1h-.5z"/>
<path d="M59.7 65.2h1.1v.1h-1.1z"/>
<path d="M61.3 65.2h.6v.1h-.6z"/>
<path d="M62.4 65.2h1.2v.1h-1.2z"/>
<path d="M64.1 65.2h.6v.1h-.6z"/>
<path d="M65.2 65.2h1.1v.1h-1.1z"/>
<path d="M66.9 65.2h.5v.1h-.5z"/>
<path d="M68 65.2h1.1v.1h-1.1z"/>
<path d="M69.6 65.2h.6v.1h-.6z"/>
<path d="M70.7 65.2h1.1v.1h-1.1z"/>
<path d="M72.4 65.2h.5v.1h-.5z"/>
<path d="M73.5 65.2h1.1v.1h-1.1z"/>
<path d="M64 54.7h.2v.4h-.2z"/>
<path d="M64 55.5h.2v1h-.2z"/>
<path d="M64 56.9h.2v.5h-.2z"/>
<path d="M64 57.8h.2v.9h-.2z"/>
<path d="M64 59.1h.2v.5h-.2z"/>
<path d="M64 60.1h.2v.8h-.2z"/>
<path d="M64 61.4h.2v.4h-.2z"/>
<path d="M64 62.3h.2v.9h-.2z"/>
<path d="M64 63.6h.2v.5h-.2z"/>
<path d="M64 64.6h.2v.9h-.2z"/>
<path d="M64 65.9h.2v.4h-.2z"/>
<path d="M64 66.8h.2v.9h-.2z"/>
<path d="M64 68.1h.2v.5h-.2z"/>
<path d="M64 69h.2v1h-.2z"/>
<path d="M64 70.4h.2v.4h-.2z"/>
<path d="M64 71.3h.2v.9h-.2z"/>
</g>
<path d="M74.7 91.2h3.2M74.9 86.2h3.2" fill="none" stroke="#1f1a17" stroke-width=".25"/>
<path d="M76.6 86.2l.6 1.4-.6-.1-.7 .1z" fill-rule="evenodd" fill="#1f1a17"/>
<path d="M76.5 87.5v2.5" fill="none" stroke="#1f1a17" stroke-width=".25"/>
<path d="M75.9 89.7l.3 .2h.6l.4-.2-.6 1.5z" fill-rule="evenodd" fill="#1f1a17"/>
<path d="M75 87.5h3.2v2.5h-3.2z" fill="#fff"/>
<path d="M75 87.5h3.2v2.5h-3.2z" fill="none" stroke="#fff" stroke-width=".2"/>
<path d="M62.8 57.9h2.6M62.8 57.3h2.6M57.2 72.9h2.5M57.2 72.3h2.5M68.5 72.9h2.5M68.5 72.3h2.5" fill="none" stroke="#1f1a17" stroke-width=".25"/>
<path d="M89.7 152.6h21.2" fill="none" stroke="#1f1a17" stroke-width=".42"/>
<path d="M99.7 169.7h11.2" fill="none" stroke="#1f1a17" stroke-width=".34"/>
<path d="M105.1 152.6l.9 1.7h-1.9l1-1.7 .9 1.7z" fill-rule="evenodd" fill="#1f1a17"/>
<path d="M105.1 154.1v14.1" fill="none" stroke="#1f1a17" stroke-width=".34"/>
<path d="M104.1 168.1h1.9l-.9 1.7 .9-1.7-.9 1.7z" fill-rule="evenodd" fill="#1f1a17"/>
<path d="M82.8 159.7v3M67.2 176.7v7.4M79.5 176.5v7.6M81.6 161.2h2.5M98.7 176.2v7.5" fill="none" stroke="#1f1a17" stroke-width=".34"/>
<path d="M82.8 163.8v20.3" fill="none" stroke="#1f1a17" stroke-width=".42"/>
<path d="M67.3 180.5l1.7-.9v1.9l-1.7-1 1.7-.9z" fill-rule="evenodd" fill="#1f1a17"/>
<path d="M68.9 180.5h9.2" fill="none" stroke="#1f1a17" stroke-width=".36"/>
<g fill="#1f1a17">
<path d="M77.9 179.6l1.7 .9-1.7 1v-1.9l1.7 .9z" fill-rule="evenodd"/>
<path d="M82.8 180.4l1.7-.9v1.9l-1.7-1 1.7-.9z" fill-rule="evenodd"/>
</g>
<path d="M84.3 180.4h13" fill="none" stroke="#1f1a17" stroke-width=".34"/>
<path d="M97.1 179.5l1.7 .9-1.7 1v-1.9l1.7 .9z" fill-rule="evenodd" fill="#1f1a17"/>
<path d="M46.9 146.3h28.9" fill="none" stroke="#1f1a17" stroke-width=".42"/>
<path d="M54.6 158.4h21.5M46.8 175.7h19.3" fill="none" stroke="#1f1a17" stroke-width=".34"/>
<path d="M51.1 146.2l.9 1.7h-1.8l.9-1.7 .9 1.7z" fill-rule="evenodd" fill="#1f1a17"/>
<path d="M51.1 147.7v26.4" fill="none" stroke="#1f1a17" stroke-width=".34"/>
<g fill="#1f1a17">
<path d="M50.2 173.9h1.8l-.9 1.7 .9-1.7-.9 1.7z" fill-rule="evenodd"/>
<path d="M61 146.3l.9 1.7h-1.9l1-1.7 .9 1.7z" fill-rule="evenodd"/>
</g>
<path d="M61 147.9v8.9" fill="none" stroke="#1f1a17" stroke-width=".42"/>
<path d="M60 156.7h1.9l-.9 1.7 .9-1.7-.9 1.7z" fill-rule="evenodd" fill="#1f1a17"/>
<g fill="#fff">
<path d="M71.8 176.8h4.8v7.6h-4.8z"/>
<path d="M88.4 176.6h4.8v7.7h-4.8z"/>
<path d="M102.7 158.9h4.8v5.4h-4.8z"/>
<path d="M56.8 149.9h7.6v4.1h-7.6z"/>
<path d="M46.3 158h7.5v4.2h-7.5z"/>
</g>
<path d="M81.2 152.3h3.1" fill="none" stroke="#1f1a17" stroke-width=".34"/>
<path d="M77 146.1h11.6v.7h-11.6zM88.6 146.1h.4v.4h-.4zM88.3 146.5h.7v11.7h-.7zM88.6 158.2h.4v.3h-.4zM77 157.8h11.6v.7h-11.6zM76.6 158.2h.4v.3h-.4zM76.6 146.5h.7v11.7h-.7zM76.6 146.1h.4v.4h-.4z" fill="#1f1a17"/>
<path d="M82.8 150.7v3.2M71.8 169.8h3.2" fill="none" stroke="#1f1a17" stroke-width=".42"/>
<path d="M67.6 163.6h11.7v.7h-11.7zM79.3 163.6h.3v.4h-.3zM78.9 164h.7v11.6h-.7zM79.3 175.6h.3v.3h-.3zM67.6 175.3h11.7v.6h-11.7zM67.2 175.6h.4v.3h-.4zM67.2 164h.7v11.6h-.7zM67.2 163.6h.4v.4h-.4z" fill="#1f1a17"/>
<path d="M73.4 168.1v3.3" fill="none" stroke="#1f1a17" stroke-width=".42"/>
<path d="M91 169.7h3.1" fill="none" stroke="#1f1a17" stroke-width=".34"/>
<path d="M86.8 163.5h11.7v.8h-11.7zM98.5 163.5h.3v.5h-.3zM98.1 164h.7v11.6h-.7zM98.5 175.6h.3v.3h-.3zM86.8 175.3h11.7v.6h-11.7zM86.4 175.6h.4v.3h-.4zM86.4 164h.7v11.6h-.7zM86.4 163.5h.4v.5h-.4z" fill="#1f1a17"/>
<path d="M92.6 168.1v3.3" fill="none" stroke="#1f1a17" stroke-width=".42"/>
<g font-size="4.2">
<text x="178.3" y="15.8">DMG1012T</text>
<text x="18.7" y="35.3">Package Outline Dimensions</text>
<text x="18.7" y="126.3">Suggested Pad Layout</text>
</g>
<text font-size="3.5" fill="#231f20" x="20.3" y="270.9">DMG1012T</text>
<g font-size="2.8">
<text x="127" y="58.3">Dim</text>
<text x="137.2" y="58.3">Min</text>
<text x="139.3" y="54.8">SOT523</text>
<text x="146.8" y="58.3">Max</text>
<text x="157" y="58.3">Typ</text>
<text x="128.7" y="61.8">A</text>
<text x="128.7" y="65.4">B</text>
<text x="136.9" y="61.8">0.15</text>
<text x="136.9" y="65.4">0.75</text>
<text x="146.8" y="61.8">0.30</text>
<text x="146.8" y="65.4">0.85</text>
<text x="156.7" y="61.8">0.22</text>
<text x="156.7" y="65.4">0.80</text>
<text x="128.7" y="68.9">C</text>
<text x="136.9" y="68.9">1.45</text>
<text x="146.8" y="68.9">1.75</text>
<text x="156.7" y="68.9">1.60</text>
<text x="128.6" y="76.1">G</text>
<text x="128.7" y="72.5">D</text>
<text x="136.9" y="76.1">0.90</text>
<text x="138.2" y="72.6">⎯</text>
<text x="146.8" y="76.1">1.10</text>
<text x="148.1" y="72.6">⎯</text>
<text x="156.7" y="76.1">1.00</text>
<text x="156.7" y="72.5">0.50</text>
<text x="128.7" y="79.6">H</text>
<text x="128.9" y="83.1">J</text>
<text x="136.9" y="79.6">1.50</text>
<text x="136.9" y="83.1">0.00</text>
<text x="146.8" y="79.6">1.70</text>
<text x="146.8" y="83.1">0.10</text>
<text x="156.7" y="79.6">1.60</text>
<text x="156.7" y="83.1">0.05</text>
<text x="128.7" y="86.6">K</text>
<text x="136.9" y="86.6">0.60</text>
<text x="146.8" y="86.6">0.80</text>
<text x="156.7" y="86.6">0.75</text>
<text x="128.5" y="93.7">M</text>
<text x="128.8" y="90.1">L</text>
<text x="136.9" y="90.1">0.10</text>
<text x="136.9" y="93.7">0.10</text>
<text x="146.8" y="90.1">0.30</text>
<text x="146.8" y="93.7">0.20</text>
<text x="156.7" y="90.1">0.22</text>
<text x="156.7" y="93.7">0.12</text>
<text x="128.7" y="97.2">N</text>
<text x="128.8" y="100.9">α</text>
<text x="136.9" y="97.2">0.45</text>
<text x="138.3" y="100.8">0°</text>
<text x="146.8" y="97.2">0.65</text>
<text x="148.2" y="100.8">8°</text>
<text x="156.7" y="97.2">0.50</text>
<text x="158.1" y="100.9">⎯</text>
<text x="129.8" y="104.4">All Dimensions in mm</text>
<text x="124" y="155.4">Dimensions</text>
<text x="142.6" y="155.4">Value (in mm)</text>
<text x="131.1" y="158.9">Z</text>
<text x="149.9" y="158.9">1.8</text>
<text x="131" y="162.4">X</text>
<text x="131" y="165.9">Y</text>
<text x="149.1" y="165.9">0.51</text>
<text x="149.9" y="162.4">0.4</text>
<text x="131" y="169.4">C</text>
<text x="131" y="172.9">E</text>
<text x="149.9" y="172.9">0.7</text>
<text x="149.9" y="169.4">1.3</text>
<text x="100.3" y="273.5">www.diodes.com</text>
<text x="108.3" y="270.2">5 of 6</text>
</g>
<text font-size="2.8" fill="#231f20" x="186.1" y="270.6">January 2012</text>
<g font-size="2.5" fill="#1f1a17">
<text x="63.4" y="53.5">A</text>
<text x="75" y="65.9">B</text>
<text x="78.4" y="65.8">C</text>
<text x="63.2" y="77.1">G</text>
<text x="63.4" y="81">H</text>
<text x="50.2" y="87.6">K</text>
<text x="75.9" y="89.6">N</text>
<text x="97.9" y="88.6">M</text>
<text x="50.5" y="96.6">J</text>
<text x="66" y="98.2">D</text>
<text x="80" y="98.1">L</text>
<text x="60.2" y="152.8">Y</text>
<text x="50.3" y="161.2">Z</text>
<text x="104.1" y="162.4">C</text>
<text x="73.1" y="181.4">X</text>
<text x="89.8" y="181.5">E</text>
</g>
<text font-size="2.5" x="20.3" y="274">Document number: DS31783 Rev. 3 - 2</text>
<text font-size="2.1" fill="#231f20" x="182" y="273.2">© Diodes Incorporated</text>
</svg>
